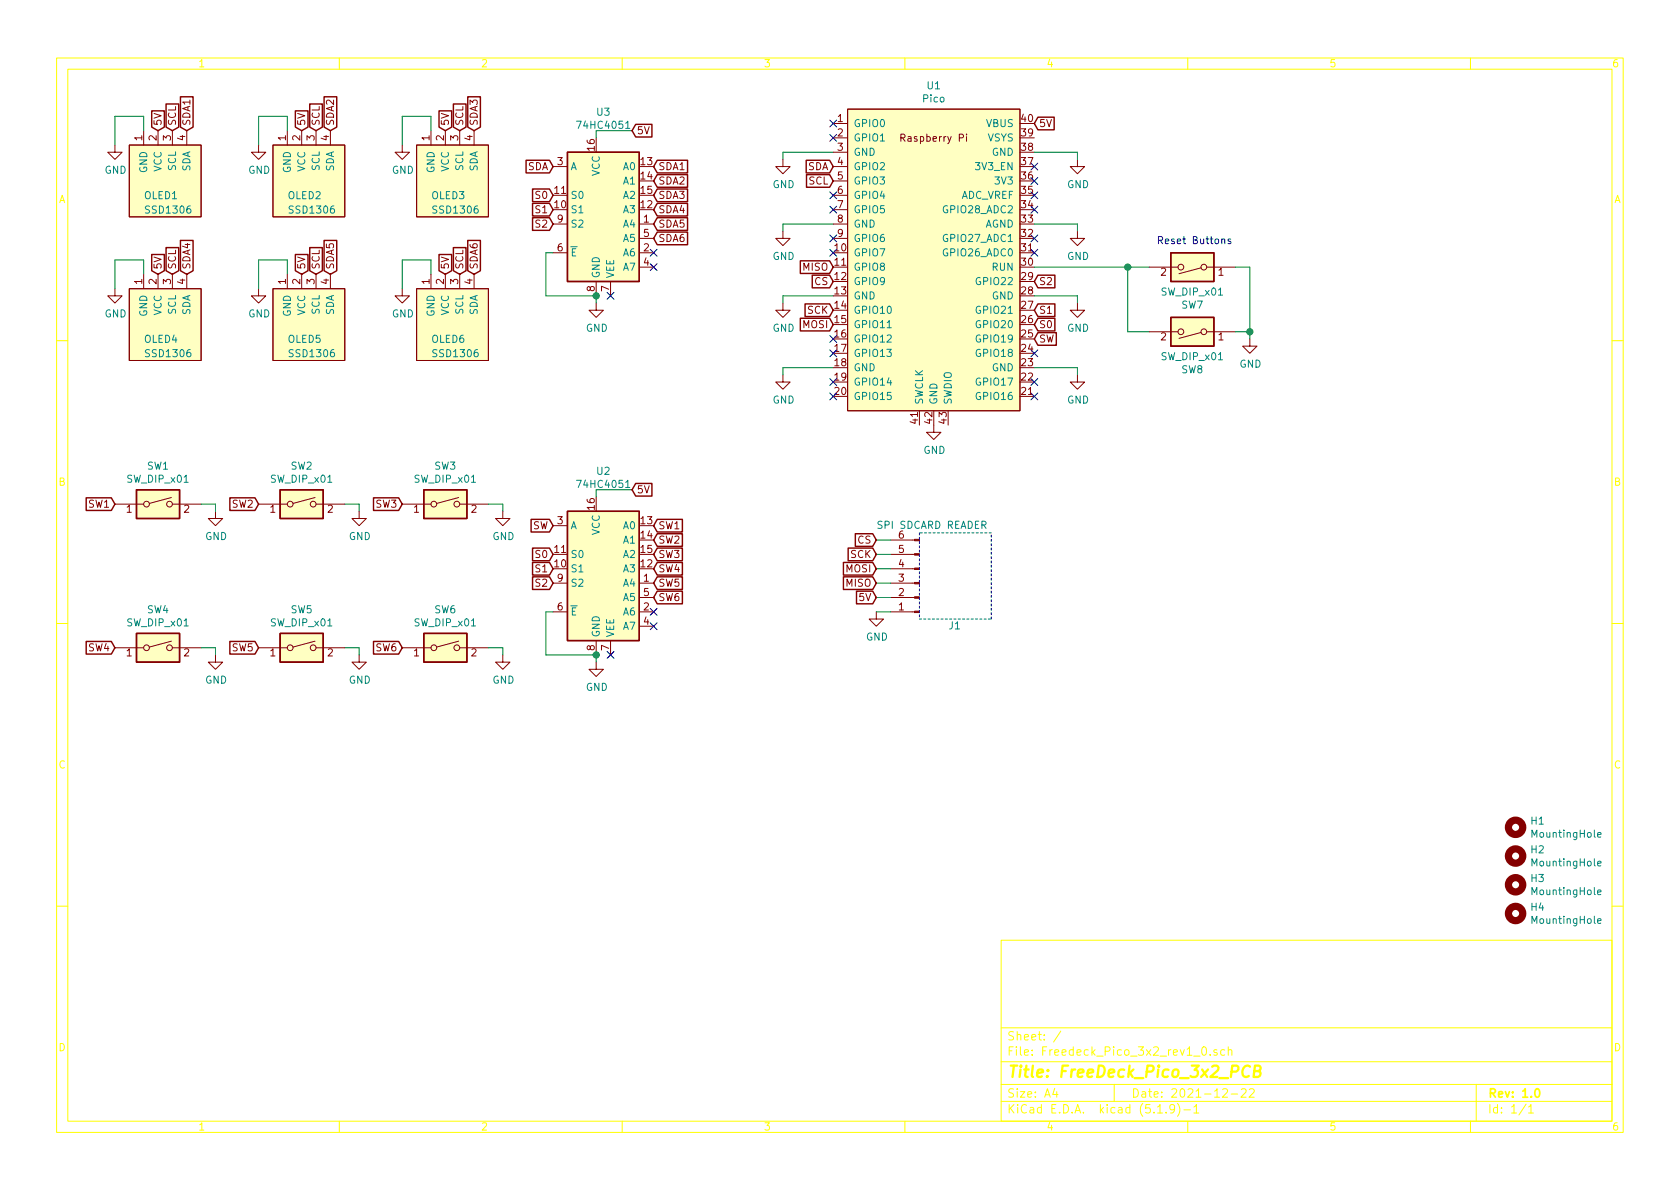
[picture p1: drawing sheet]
<svg xmlns="http://www.w3.org/2000/svg" width="297mm" height="210mm" viewBox="0 0 297 210" stroke-linecap="round" stroke-linejoin="round" font-family="sans-serif">
<g fill="none" stroke="#fffe01" stroke-width=".18">
<path d="M10 10.3h277v189.9h-277zM12 12.2h273v186.1h-273zM60 10.3v1.9M110 10.3v1.9M160 10.3v1.9M210 10.3v1.9M260 10.3v1.9M10 60.2h2M285 60.2h2M10 110.3h2M285 110.3h2M10 160.2h2"/>
<path d="M177 166.3h108v32h-108zM285 160.2h2M60 198.3v1.9M110 198.3v1.9M160 198.3v1.9M177 194.8h108M177 191.8h108M177 187.8h108M177 181.8h108M186.5 192.5l-.4 1h1M186.8 193v1M187.6 182.3l-1.3 2"/>
<path d="M197 191.8v3M204.7 196.8h.8M206.2 196.7v.1M207.7 196l-.1 .1a.48 .48 0 0 1-.6 .1l-.2-.2 .2-.6a.48 .48 0 0 1 .6 .1 1.27 1.27 0 0 1-.2 1.2l-.4 .1M208.2 195.1a1.71 1.71 0 0 1 0 2.3M209.3 196.3h1.2M210 198.3v1.9M211.1 195.8l.4-.5v1.5M211.1 196.8h.9M212.6 185.3l.4-.2a.94 .94 0 0 1 0 1.5 .82 .82 0 0 1-.4-1.3zM214 186.5v.1M215.2 185.7l-.4-.1-.2 .2 .1 .2 .5 .2v.3h-.6"/>
<path d="M216.2 192.7l.2-.2h.4l.2 .5-.9 1h.9M216.5 185.7l-.4-.1-.3 .3 .2 .6h.5M217.2 185.7l.2-.1 .4 .1v.9M217.2 185.1v1.5M217.7 193.5h1.1M219.5 192.7l.2-.2h.3l.3 .2v.3v.2l-.9 .8h.9M220.9 192.7l.2-.2h.4l.2 .2 .1 .3-1 1h1M260 198.3v1.9M261 191.8v6.5M269.8 195.2l-1.2 2M270.3 195.8l.4-.5v1.5M270.3 196.8h.8"/>
</g>
<path d="M271.5 192.7l.2-.2a.81 .81 0 0 1 .6 .6 .81 .81 0 0 1-.3 .8l-.1 .1a.79 .79 0 0 1-.4-1.3z" fill="none" stroke="#fffe01" stroke-width=".3"/>
<path d="M221 188.6a.87 .87 0 0 0-1 0 .87 .87 0 0 0-.3 1 .69 .69 0 0 0 .3 .8 .69 .69 0 0 0 .8-.1M221.8 189.4l.9-.1a.46 .46 0 0 0 .2-.5 .46 .46 0 0 0-.3-.4h-.7l-.3 2h.8a.53 .53 0 0 0 .5-.5 .53 .53 0 0 0-.4-.5" fill="none" stroke="#fffe01" stroke-width=".41"/>
<g fill="none" stroke="#840000" stroke-width=".18">
<path d="M149.9 19.3h30.4v53.3h-30.4zM20.3 25.6v1.3h1.3l-1.3 1.3-1.3-1.3h1.3M22.9 25.6h12.7v12.7h-12.7zM25.4 23.1v2.5M27.9 23.1v2.5M30.5 23.1v2.5M33 23.1v2.5M45.7 25.6v1.3h1.3l-1.3 1.3-1.3-1.3h1.3M48.3 25.6h12.7v12.7h-12.7zM50.8 23.1v2.5M53.3 23.1v2.5M55.9 23.1v2.5"/>
<path d="M58.4 23.1v2.5M71.1 25.6v1.3h1.3l-1.3 1.3-1.3-1.3h1.3M73.7 25.6h12.7v12.7h-12.7zM76.2 23.1v2.5M78.7 23.1v2.5M81.3 23.1v2.5M83.8 23.1v2.5M97.8 29.5h2.5M97.8 39.6h2.5M113 39.6h2.6M138.4 28.2v1.3h1.3l-1.3 1.2-1.2-1.2h1.2M147.3 21.8h2.6"/>
<path d="M147.3 24.4h2.6M147.3 26.9h2.6M147.3 29.5h2.6M147.3 32h2.6M147.3 34.5h2.6M147.3 37.1h2.6M147.3 39.6h2.6M170.9 23.7v.1M170.9 24.1v.9M190.5 28.2v1.3h1.3l-1.3 1.2-1.3-1.2h1.3M20.3 51v1.3h1.3l-1.3 1.3-1.3-1.3h1.3M22.9 51h12.7v12.7h-12.7z"/>
<path d="M25.4 48.5v2.5M27.9 48.5v2.5M30.5 48.5v2.5M33 48.5v2.5M45.7 51v1.3h1.3l-1.3 1.3-1.3-1.3h1.3M48.3 51h12.7v12.7h-12.7zM50.8 48.5v2.5M53.3 48.5v2.5M55.9 48.5v2.5M58.4 48.5v2.5M71.1 51v1.3h1.3l-1.3 1.3-1.3-1.3h1.3M73.7 51h12.7v12.7h-12.7z"/>
<path d="M76.2 48.5v2.5M78.7 48.5v2.5M81.3 48.5v2.5M83.8 48.5v2.5M97.8 44.7h2.5M105.4 53.6v1.3h1.3l-1.3 1.2-1.3-1.2h1.3M105.4 49.8v2.5M107.9 49.8v2.5M113 42.2h2.6M113 47.2h2.6M113 44.7h2.6M138.4 53.6v1.3h1.3l-1.3 1.2-1.2-1.2h1.2"/>
<path d="M138.4 40.9v1.3h1.3l-1.3 1.2-1.2-1.2h1.2M147.3 42.2h2.6M190.5 40.9v1.3h1.3l-1.3 1.2-1.3-1.2h1.3M190.5 53.6v1.3h1.3l-1.3 1.2-1.3-1.2h1.3M203.2 58.7h5.1M203.2 47.2h5.1M212.3 58.8l-3.8 1M212.3 47.4l-3.8 1M213.4 58.7h5M213.4 47.2h5M221 59.9v1.3h1.2l-1.2 1.3-1.3-1.3h1.3M138.4 66.3v1.3h1.3l-1.3 1.2-1.2-1.2h1.2"/>
<path d="M165.1 75.2v1.2h1.3l-1.3 1.3-1.3-1.3h1.3M190.5 66.3v1.3h1.3l-1.3 1.2-1.3-1.2h1.3M20.3 89.1h5.1M30.3 88l-3.9 1M30.5 89.1h5.1M38.1 90.4v1.3h1.3l-1.3 1.3-1.3-1.3h1.3M45.7 89.1h5.1M55.7 88l-3.9 1M55.9 89.1h5.1M63.5 90.4v1.3h1.3l-1.3 1.3-1.3-1.3h1.3M71.1 89.1h5.1M81.1 88l-3.9 1"/>
<path d="M81.3 89.1h5.1M88.9 90.4v1.3h1.3l-1.3 1.3-1.3-1.3h1.3M97.8 93h2.5M157.5 95.5h4.2M157.5 98h4.2M20.3 114.5h5.1M30.3 113.4l-3.9 1M30.5 114.5h5.1M38.1 115.8v1.3h1.3l-1.3 1.3-1.3-1.3h1.3M45.7 114.5h5.1M55.7 113.4l-3.9 1M55.9 114.5h5.1"/>
<path d="M63.5 115.8v1.3h1.3l-1.3 1.3-1.3-1.3h1.3M71.1 114.5h5.1M81.1 113.4l-3.9 1M81.3 114.5h5.1M88.9 115.8v1.3h1.3l-1.3 1.3-1.3-1.3h1.3M97.8 103.1h2.5M97.8 108.2h2.5M105.4 117.1v1.3h1.3l-1.3 1.2-1.3-1.2h1.3M105.4 113.3v2.5M107.9 113.3v2.5M113 103.1h2.6M113 108.2h2.6"/>
<path d="M113 110.7h2.6M113 105.7h2.6M154.9 108.2v1.3h1.3l-1.3 1.2-1.2-1.2h1.2M157.5 103.1h4.2M157.5 108.2h4.2M157.5 105.7h4.2M157.5 100.6h4.2"/>
<circle cx="208.8" cy="58.7" r=".51"/>
<circle cx="208.8" cy="47.2" r=".51"/>
<circle cx="212.9" cy="58.7" r=".51"/>
<circle cx="212.9" cy="47.2" r=".51"/>
<circle cx="25.9" cy="89.1" r=".51"/>
<circle cx="30" cy="89.1" r=".51"/>
<circle cx="51.3" cy="89.1" r=".51"/>
<circle cx="55.4" cy="89.1" r=".51"/>
<circle cx="76.7" cy="89.1" r=".51"/>
<circle cx="80.8" cy="89.1" r=".51"/>
<circle cx="25.9" cy="114.5" r=".51"/>
<circle cx="30" cy="114.5" r=".51"/>
<circle cx="51.3" cy="114.5" r=".51"/>
<circle cx="55.4" cy="114.5" r=".51"/>
<circle cx="76.7" cy="114.5" r=".51"/>
<circle cx="80.8" cy="114.5" r=".51"/>
</g>
<g fill="#ffffc2" stroke="#ffffc2" stroke-width=".18">
<path d="M149.9 19.3h30.4v53.3h-30.4z"/>
<path d="M24.1 86.6h7.6v5.1h-7.6z"/>
<path d="M49.5 86.6h7.6v5.1h-7.6z"/>
<path d="M74.9 86.6h7.6v5.1h-7.6z"/>
<path d="M24.1 112h7.6v5.1h-7.6z"/>
<path d="M49.5 112h7.6v5.1h-7.6z"/>
<path d="M74.9 112h7.6v5.1h-7.6z"/>
<path d="M22.9 51h12.7v12.7h-12.7z"/>
<path d="M22.9 25.6h12.7v12.7h-12.7z"/>
<path d="M100.3 90.4h12.7v22.9h-12.7z"/>
<path d="M48.3 25.6h12.7v12.7h-12.7z"/>
<path d="M48.3 51h12.7v12.7h-12.7z"/>
<path d="M73.7 25.6h12.7v12.7h-12.7z"/>
<path d="M73.7 51h12.7v12.7h-12.7z"/>
<path d="M207 56.1h7.6v5.1h-7.6z"/>
<path d="M207 44.7h7.6v5.1h-7.6z"/>
<path d="M100.3 26.9h12.7v22.9h-12.7z"/>
</g>
<path d="M110.6 22.7h.8M156.9 58h.7M110.6 86.2h.8M282.5 147.6l.6-.1-.1-.2-.3-.1-.2 .2v.6h.5M282.5 152.7l.6-.1-.1-.3h-.3l-.2 .2v.6h.5M282.5 157.8l.6-.1-.1-.3h-.3l-.2 .2v.6h.5M282.5 162.9l.6-.1-.1-.3h-.3l-.2 .1v.6h.5" fill="none" stroke="#008484" stroke-width=".18"/>
<g fill="none" stroke="#840000" stroke-width=".25">
<path d="M26.8 19.6h2.3v2.9l-1.2 .6-1.1-.6zM29.4 18.4h2.2v4.1l-1.1 .6-1.1-.6zM31.9 17.1h2.2v5.4l-1.1 .6-1.1-.6zM52.2 19.6h2.3v2.9l-1.2 .6-1.1-.6zM54.8 18.4h2.2v4.1l-1.1 .6-1.1-.6zM57.3 17.1h2.2v5.4l-1.1 .6-1.1-.6zM77.6 19.6h2.3v2.9l-1.2 .6-1.1-.6zM80.2 18.4h2.2v4.1l-1.1 .6-1.1-.6zM82.7 17.1h2.2v5.4l-1.1 .6-1.1-.6zM93 28.3h4.2l.6 1.2-.6 1.1h-4.2zM94.2 38.5h3l.6 1.1-.6 1.1h-3zM94.2 36h3l.6 1.1-.6 1.1h-3z"/>
<path d="M94.2 33.4h3l.6 1.1-.6 1.2h-3zM100.3 26.9h12.7v22.9h-12.7zM112.4 22h2.9v2.2h-2.9l-.6-1.1zM116.2 28.3h5.4v2.3h-5.4l-.6-1.1zM116.2 38.5h5.4v2.2h-5.4l-.6-1.1zM116.2 36h5.4v2.2h-5.4l-.6-1.1zM116.2 33.4h5.4v2.3h-5.4l-.6-1.2zM116.2 30.9h5.4v2.2h-5.4l-.6-1.1zM142.5 28.3h4.2l.6 1.2-.6 1.1h-4.2zM142.6 30.9h4.1l.6 1.1-.6 1.1h-4.1zM183.5 20.7h2.9v2.3h-2.9l-.6-1.2zM26.8 45h2.3v2.9l-1.2 .6-1.1-.6z"/>
<path d="M29.4 43.8h2.2v4.1l-1.1 .6-1.1-.6zM31.9 42.5h2.2v5.4l-1.1 .6-1.1-.6zM52.2 45h2.3v2.9l-1.2 .6-1.1-.6zM54.8 43.8h2.2v4.1l-1.1 .6-1.1-.6zM57.3 42.5h2.2v5.4l-1.1 .6-1.1-.6zM77.6 45h2.3v2.9l-1.2 .6-1.1-.6zM80.2 43.8h2.2v4.1l-1.1 .6-1.1-.6zM82.7 42.5h2.2v5.4l-1.1 .6-1.1-.6zM116.2 41h5.4v2.3h-5.4l-.6-1.1zM141.5 46.1h5.2l.6 1.1-.6 1.2h-5.2zM141.5 56.3h5.2l.6 1.1-.6 1.1h-5.2zM142.3 53.7h4.4l.6 1.2-.6 1.1h-4.4z"/>
<path d="M143.6 48.7h3.1l.6 1.1-.6 1.1h-3.1zM183.5 58.8h3.3v2.3h-3.3l-.6-1.2zM183.5 48.7h3v2.2h-3l-.6-1.1zM183.5 53.7h3v2.3h-3l-.6-1.1zM183.5 56.3h3v2.2h-3l-.6-1.1zM207 56.1h7.6v5.1h-7.6zM207 44.7h7.6v5.1h-7.6zM15.2 88h4.5l.6 1.1-.6 1.2h-4.5zM24.1 86.6h7.6v5.1h-7.6zM40.6 88h4.5l.6 1.1-.6 1.2h-4.5zM49.5 86.6h7.6v5.1h-7.6zM66 88h4.5l.6 1.1-.6 1.2h-4.5z"/>
<path d="M74.9 86.6h7.6v5.1h-7.6zM93.9 91.8h3.3l.6 1.2-.6 1.1h-3.3zM94.2 96.9h3l.6 1.1-.6 1.2h-3zM94.2 99.5h3l.6 1.1-.6 1.1h-3zM100.3 90.4h12.7v22.9h-12.7zM112.4 85.5h2.9v2.2h-2.9l-.6-1.1zM116.2 99.5h4.4v2.2h-4.4l-.6-1.1zM116.2 96.9h4.4v2.3h-4.4l-.6-1.2zM116.2 94.4h4.4v2.2h-4.4l-.6-1.1zM116.2 91.8h4.4v2.3h-4.4l-.6-1.1zM149.1 99.5h5.2l.6 1.1-.6 1.1h-5.2zM150 96.9h4.3l.6 1.1-.6 1.2h-4.3z"/>
<path d="M151.2 94.4h3.1l.6 1.1-.6 1.1h-3.1zM15.2 113.4h4.5l.6 1.1-.6 1.2h-4.5zM24.1 112h7.6v5.1h-7.6zM40.6 113.4h4.5l.6 1.1-.6 1.2h-4.5zM49.5 112h7.6v5.1h-7.6zM66 113.4h4.5l.6 1.1-.6 1.2h-4.5zM74.9 112h7.6v5.1h-7.6zM94.2 102h3l.6 1.1-.6 1.1h-3zM116.2 104.5h4.4v2.3h-4.4l-.6-1.1zM116.2 102h4.4v2.2h-4.4l-.6-1.1zM149.1 102h5.2l.6 1.1-.6 1.1h-5.2zM151.4 104.5h2.9l.6 1.2-.6 1.1h-2.9z"/>
</g>
<g fill="none" stroke="#840000" stroke-width="1.3">
<circle cx="268" cy="146.3" r="1.27"/>
<circle cx="268" cy="151.4" r="1.27"/>
<circle cx="268" cy="156.5" r="1.27"/>
<circle cx="268" cy="161.5" r="1.27"/>
</g>
<g fill="#840000" stroke="#840000" stroke-width=".18">
<path d="M161.7 95.4h.9v.2h-.9z"/>
<path d="M161.7 97.9h.9v.3h-.9z"/>
<path d="M161.7 100.5h.9v.2h-.9z"/>
<path d="M161.7 103h.9v.2h-.9z"/>
<path d="M161.7 105.5h.9v.3h-.9z"/>
<path d="M161.7 108.1h.9v.2h-.9z"/>
</g>
<path d="M162.6 94.2v15.3M175.3 94.2h-12.7M162.6 109.5h12.7M175.3 109.5v-15.3" fill="none" stroke="#0000c2" stroke-width=".18" stroke-dasharray=".4 .4"/>
<g fill="none" stroke="#008400" stroke-width=".18">
<path d="M25.4 23.1v-2.5h-5.1v5M50.8 23.1v-2.5h-5.1v5M76.2 23.1v-2.5h-5.1v5M111.8 23.1h-6.4v1.3M147.3 26.9h-8.9v1.3M147.3 39.6h-8.9v1.3M182.9 26.9h7.6v1.3M182.9 39.6h7.6v1.3M25.4 48.5v-2.5h-5.1v5M50.8 48.5v-2.5h-5.1v5M76.2 48.5v-2.5h-5.1v5M97.8 44.7h-1.3v7.6h8.9v1.3"/>
<path d="M147.3 52.3h-8.9v1.3M182.9 52.3h7.6v1.3M182.9 47.2h20.3M199.4 47.2v11.5h3.8M218.4 47.2h2.6v12.7M218.4 58.7h2.6M147.3 65h-8.9v1.3M182.9 65h7.6v1.3M35.6 89.1h2.5v1.3M61 89.1h2.5v1.3M86.4 89.1h2.5v1.3M111.8 86.6h-6.4v1.3"/>
<path d="M154.9 95.5h2.6M154.9 98h2.6M35.6 114.5h2.5v1.3M61 114.5h2.5v1.3M86.4 114.5h2.5v1.3M97.8 108.2h-1.3v7.6h8.9v1.3M154.9 108.2h2.6M154.9 100.6h2.6M154.9 103.1h2.6M154.9 105.7h2.6"/>
</g>
<path d="M216 42.4l.2-.1h.3l.1 .8M217.6 42.3h-.3l-.2 .1 .1 .2 .4 .1v.3h-.5" fill="none" stroke="#0000c2" stroke-width=".18"/>
<g fill="#008400" stroke="#008400" stroke-width=".25">
<circle cx="199.4" cy="47.2" r=".51"/>
<circle cx="221" cy="58.7" r=".51"/>
<circle cx="105.4" cy="52.3" r=".51"/>
<circle cx="105.4" cy="115.8" r=".51"/>
</g>
<g fill="none" stroke="#000084" stroke-width=".18">
<path d="M146.7 21.2l1.2 1.2M146.7 23.8l1.2 1.2M146.7 33.9l1.2 1.2M146.7 36.5l1.2 1.2M147.9 21.2l-1.2 1.2M147.9 23.8l-1.2 1.2M147.9 33.9l-1.2 1.2M147.9 36.5l-1.2 1.2M182.3 33.9l1.2 1.2M182.3 36.5l1.2 1.2M182.3 28.8l1.2 1.3M182.3 31.4l1.2 1.2"/>
<path d="M183.5 33.9l-1.2 1.2M183.5 31.4l-1.2 1.2M183.5 36.5l-1.2 1.2M183.5 28.8l-1.2 1.3M107.3 51.7l1.3 1.2M108.6 51.7l-1.3 1.2M115 44.1l1.2 1.2M115 46.6l1.2 1.2M116.2 44.1l-1.2 1.2M116.2 46.6l-1.2 1.2M146.7 44.1l1.2 1.2M146.7 41.5l1.2 1.3"/>
<path d="M146.7 59.3l1.2 1.2M147.9 44.1l-1.2 1.2M147.9 41.5l-1.2 1.3M147.9 59.3l-1.2 1.2M182.3 44.1l1.2 1.2M182.3 41.5l1.2 1.3M183.5 44.1l-1.2 1.2M183.5 41.5l-1.2 1.3M146.7 61.9l1.2 1.2M146.7 66.9l1.2 1.3M146.7 69.5l1.2 1.2M147.9 61.9l-1.2 1.2"/>
<path d="M147.9 66.9l-1.2 1.3M147.9 69.5l-1.2 1.2M182.3 69.5l1.2 1.2M182.3 66.9l1.2 1.3M182.3 61.9l1.2 1.2M183.5 69.5l-1.2 1.2M183.5 66.9l-1.2 1.3M183.5 61.9l-1.2 1.2M107.3 115.2l1.3 1.2M108.6 115.2l-1.3 1.2M115 107.6l1.2 1.2M115 110.1l1.2 1.2"/>
<path d="M116.2 107.6l-1.2 1.2M116.2 110.1l-1.2 1.2"/>
</g>
<text font-size="2.8" fill="#fffe01" x="178" y="190.5">Title: FreeDeck_Pico_3x2_PCB</text>
<g font-size="2.1" fill="#fffe01">
<text x="178" y="184">Sheet: /</text>
<text x="178" y="186.7">File: Freedeck_Pico_3x2_rev1_0.sch</text>
<text x="178" y="196.9">KiCad E.D.A. kicad (5.1.9)-1</text>
<text x="178" y="194.1">Size: A4</text>
<text x="200" y="194.1">Date: 2021-12-22</text>
<text x="263" y="194.1">Rev: 1.0</text>
<text x="263" y="196.9">Id: 1/1</text>
</g>
<g font-size="1.8" fill="#fffe01">
<text x="35" y="11.9">1</text>
<text x="85" y="11.9">2</text>
<text x="135" y="11.9">3</text>
<text x="185" y="11.9">4</text>
<text x="235" y="11.9">5</text>
<text x="285" y="11.9">6</text>
<text x="10.4" y="35.9">A</text>
<text x="285.4" y="35.9">A</text>
<text x="10.4" y="85.9">B</text>
<text x="285.4" y="85.9">B</text>
<text x="10.4" y="135.9">C</text>
<text x="285.4" y="135.9">C</text>
<text x="10.4" y="185.9">D</text>
<text x="285.4" y="185.9">D</text>
<text x="35" y="199.9">1</text>
<text x="85" y="199.9">2</text>
<text x="135" y="199.9">3</text>
<text x="185" y="199.9">4</text>
<text x="235" y="199.9">5</text>
<text x="285" y="199.9">6</text>
</g>
<g font-size="1.8" fill="#008484">
<text x="164" y="15.8">U1</text>
<text x="102.5" y="22.8">74HC4051</text>
<text x="105.6" y="20.5">U3</text>
<text x="150.9" y="22.5">GPIO0</text>
<text x="163.2" y="18.1">Pico</text>
<text x="174.4" y="22.5">VBUS</text>
<text x="150.9" y="25">GPIO1</text>
<text x="150.9" y="27.6">GND</text>
<text x="174.6" y="25">VSYS</text>
<text x="175.4" y="27.6">GND</text>
<text x="18.5" y="30.7">GND</text>
<text x="25.5" y="35.2">OLED1</text>
<text x="26" y="30.6" transform="rotate(-90 26 30.6)">GND</text>
<text x="28.6" y="30.4" transform="rotate(-90 28.6 30.4)">VCC</text>
<text x="31.1" y="30.2" transform="rotate(-90 31.1 30.2)">SCL</text>
<text x="33.7" y="30.4" transform="rotate(-90 33.7 30.4)">SDA</text>
<text x="43.9" y="30.7">GND</text>
<text x="50.9" y="35.2">OLED2</text>
<text x="51.4" y="30.6" transform="rotate(-90 51.4 30.6)">GND</text>
<text x="54" y="30.4" transform="rotate(-90 54 30.4)">VCC</text>
<text x="56.5" y="30.2" transform="rotate(-90 56.5 30.2)">SCL</text>
<text x="59.1" y="30.4" transform="rotate(-90 59.1 30.4)">SDA</text>
<text x="69.3" y="30.7">GND</text>
<text x="76.3" y="35.2">OLED3</text>
<text x="76.8" y="30.6" transform="rotate(-90 76.8 30.6)">GND</text>
<text x="79.4" y="30.4" transform="rotate(-90 79.4 30.4)">VCC</text>
<text x="81.9" y="30.2" transform="rotate(-90 81.9 30.2)">SCL</text>
<text x="84.5" y="30.4" transform="rotate(-90 84.5 30.4)">SDA</text>
<text x="100.8" y="35.2">S0</text>
<text x="100.8" y="30.1">A</text>
<text x="106" y="31.2" transform="rotate(-90 106 31.2)">VCC</text>
<text x="110.3" y="30.1">A0</text>
<text x="110.3" y="32.6">A1</text>
<text x="110.3" y="35.2">A2</text>
<text x="136.6" y="33.3">GND</text>
<text x="150.9" y="30.1">GPIO2</text>
<text x="150.9" y="32.6">GPIO3</text>
<text x="150.9" y="35.2">GPIO4</text>
<text x="169.8" y="35.2">ADC_VREF</text>
<text x="172.7" y="30.1">3V3_EN</text>
<text x="176.2" y="32.6">3V3</text>
<text x="188.7" y="33.3">GND</text>
<text x="26" y="37.8">SSD1306</text>
<text x="51.4" y="37.8">SSD1306</text>
<text x="76.8" y="37.8">SSD1306</text>
<text x="100.8" y="37.7">S1</text>
<text x="100.8" y="40.3">S2</text>
<text x="110.3" y="40.3">A4</text>
<text x="110.3" y="37.7">A3</text>
<text x="150.9" y="37.7">GPIO5</text>
<text x="150.9" y="40.3">GND</text>
<text x="167.1" y="37.7">GPIO28_ADC2</text>
<text x="174.1" y="40.3">AGND</text>
<text x="100.8" y="45.3">E</text>
<text x="110.3" y="45.3">A6</text>
<text x="110.3" y="47.9">A7</text>
<text x="110.3" y="42.8">A5</text>
<text x="136.6" y="46">GND</text>
<text x="150.9" y="45.3">GPIO7</text>
<text x="150.9" y="47.9">GPIO8</text>
<text x="150.9" y="42.8">GPIO6</text>
<text x="167.1" y="45.3">GPIO26_ADC0</text>
<text x="167.1" y="42.8">GPIO27_ADC1</text>
<text x="175.5" y="47.9">RUN</text>
<text x="188.7" y="46">GND</text>
<text x="106" y="49.3" transform="rotate(-90 106 49.3)">GND</text>
<text x="108.6" y="49.3" transform="rotate(-90 108.6 49.3)">VEE</text>
<text x="150.9" y="50.4">GPIO9</text>
<text x="150.9" y="53">GND</text>
<text x="172.9" y="50.4">GPIO22</text>
<text x="175.4" y="53">GND</text>
<text x="205.5" y="52.3">SW_DIP_x01</text>
<text x="18.5" y="56.1">GND</text>
<text x="26" y="56" transform="rotate(-90 26 56)">GND</text>
<text x="28.6" y="55.8" transform="rotate(-90 28.6 55.8)">VCC</text>
<text x="31.1" y="55.6" transform="rotate(-90 31.1 55.6)">SCL</text>
<text x="33.7" y="55.8" transform="rotate(-90 33.7 55.8)">SDA</text>
<text x="43.9" y="56.1">GND</text>
<text x="51.4" y="56" transform="rotate(-90 51.4 56)">GND</text>
<text x="54" y="55.8" transform="rotate(-90 54 55.8)">VCC</text>
<text x="56.5" y="55.6" transform="rotate(-90 56.5 55.6)">SCL</text>
<text x="59.1" y="55.8" transform="rotate(-90 59.1 55.8)">SDA</text>
<text x="69.3" y="56.1">GND</text>
<text x="76.8" y="56" transform="rotate(-90 76.8 56)">GND</text>
<text x="79.4" y="55.8" transform="rotate(-90 79.4 55.8)">VCC</text>
<text x="81.9" y="55.6" transform="rotate(-90 81.9 55.6)">SCL</text>
<text x="84.5" y="55.8" transform="rotate(-90 84.5 55.8)">SDA</text>
<text x="103.6" y="58.7">GND</text>
<text x="136.6" y="58.7">GND</text>
<text x="150.9" y="55.5">GPIO10</text>
<text x="150.9" y="58">GPIO11</text>
<text x="172.9" y="58">GPIO20</text>
<text x="172.9" y="55.5">GPIO21</text>
<text x="188.7" y="58.7">GND</text>
<text x="208.9" y="54.6">SW7</text>
<text x="25.5" y="60.6">OLED4</text>
<text x="26" y="63.2">SSD1306</text>
<text x="50.9" y="60.6">OLED5</text>
<text x="51.4" y="63.2">SSD1306</text>
<text x="76.3" y="60.6">OLED6</text>
<text x="76.8" y="63.2">SSD1306</text>
<text x="150.9" y="60.6">GPIO12</text>
<text x="150.9" y="63.1">GPIO13</text>
<text x="150.9" y="65.7">GND</text>
<text x="172.9" y="63.1">GPIO18</text>
<text x="172.9" y="60.6">GPIO19</text>
<text x="175.4" y="65.7">GND</text>
<text x="205.5" y="63.7">SW_DIP_x01</text>
<text x="219.2" y="65">GND</text>
<text x="136.6" y="71.4">GND</text>
<text x="150.9" y="68.2">GPIO14</text>
<text x="150.9" y="70.7">GPIO15</text>
<text x="163.2" y="71.6" transform="rotate(-90 163.2 71.6)">SWCLK</text>
<text x="165.7" y="71.6" transform="rotate(-90 165.7 71.6)">GND</text>
<text x="168.3" y="71.6" transform="rotate(-90 168.3 71.6)">SWDIO</text>
<text x="172.9" y="70.7">GPIO16</text>
<text x="172.9" y="68.2">GPIO17</text>
<text x="188.7" y="71.4">GND</text>
<text x="208.9" y="66">SW8</text>
<text x="26" y="83.1">SW1</text>
<text x="51.4" y="83.1">SW2</text>
<text x="76.8" y="83.1">SW3</text>
<text x="105.6" y="84">U2</text>
<text x="163.3" y="80.3">GND</text>
<text x="22.6" y="85.4">SW_DIP_x01</text>
<text x="48" y="85.4">SW_DIP_x01</text>
<text x="73.4" y="85.4">SW_DIP_x01</text>
<text x="102.5" y="86.3">74HC4051</text>
<text x="36.3" y="95.5">GND</text>
<text x="61.7" y="95.5">GND</text>
<text x="87.1" y="95.5">GND</text>
<text x="100.8" y="93.6">A</text>
<text x="106" y="94.7" transform="rotate(-90 106 94.7)">VCC</text>
<text x="110.3" y="93.6">A0</text>
<text x="155.4" y="93.5">SPI SDCARD READER</text>
<text x="100.8" y="101.2">S1</text>
<text x="100.8" y="98.7">S0</text>
<text x="110.3" y="101.2">A3</text>
<text x="110.3" y="96.1">A1</text>
<text x="110.3" y="98.7">A2</text>
<text x="100.8" y="103.8">S2</text>
<text x="110.3" y="103.8">A4</text>
<text x="110.3" y="106.3">A5</text>
<text x="22.6" y="110.8">SW_DIP_x01</text>
<text x="26" y="108.5">SW4</text>
<text x="48" y="110.8">SW_DIP_x01</text>
<text x="51.4" y="108.5">SW5</text>
<text x="73.4" y="110.8">SW_DIP_x01</text>
<text x="76.8" y="108.5">SW6</text>
<text x="100.8" y="108.8">E</text>
<text x="106" y="112.8" transform="rotate(-90 106 112.8)">GND</text>
<text x="108.6" y="112.8" transform="rotate(-90 108.6 112.8)">VEE</text>
<text x="110.3" y="108.8">A6</text>
<text x="110.3" y="111.4">A7</text>
<text x="153.1" y="113.3">GND</text>
<text x="167.8" y="111.3">J1</text>
<text x="36.3" y="120.9">GND</text>
<text x="61.7" y="120.9">GND</text>
<text x="87.1" y="120.9">GND</text>
<text x="103.6" y="122.2">GND</text>
<text x="270.7" y="145.8">H1</text>
<text x="271.1" y="148.1">MountingHole</text>
<text x="270.7" y="150.9">H2</text>
<text x="270.7" y="156">H3</text>
<text x="271.1" y="153.2">MountingHole</text>
<text x="270.7" y="161.1">H4</text>
<text x="271.1" y="158.3">MountingHole</text>
<text x="271.1" y="163.4">MountingHole</text>
</g>
<g font-size="1.8" fill="#840000">
<text x="28.6" y="22.3" transform="rotate(-90 28.6 22.3)">5V</text>
<text x="31.1" y="22.3" transform="rotate(-90 31.1 22.3)">SCL</text>
<text x="33.7" y="22.3" transform="rotate(-90 33.7 22.3)">SDA1</text>
<text x="54" y="22.3" transform="rotate(-90 54 22.3)">5V</text>
<text x="56.5" y="22.3" transform="rotate(-90 56.5 22.3)">SCL</text>
<text x="59.1" y="22.3" transform="rotate(-90 59.1 22.3)">SDA2</text>
<text x="79.4" y="22.3" transform="rotate(-90 79.4 22.3)">5V</text>
<text x="81.9" y="22.3" transform="rotate(-90 81.9 22.3)">SCL</text>
<text x="84.5" y="22.3" transform="rotate(-90 84.5 22.3)">SDA3</text>
<text x="112.5" y="23.7">5V</text>
<text x="148.1" y="21.6">1</text>
<text x="180.6" y="21.6">40</text>
<text x="183.7" y="22.5">5V</text>
<text x="25.1" y="24.9" transform="rotate(-90 25.1 24.9)">1</text>
<text x="27.7" y="24.9" transform="rotate(-90 27.7 24.9)">2</text>
<text x="30.2" y="24.9" transform="rotate(-90 30.2 24.9)">3</text>
<text x="32.8" y="24.9" transform="rotate(-90 32.8 24.9)">4</text>
<text x="50.5" y="24.9" transform="rotate(-90 50.5 24.9)">1</text>
<text x="53.1" y="24.9" transform="rotate(-90 53.1 24.9)">2</text>
<text x="55.6" y="24.9" transform="rotate(-90 55.6 24.9)">3</text>
<text x="58.2" y="24.9" transform="rotate(-90 58.2 24.9)">4</text>
<text x="75.9" y="24.9" transform="rotate(-90 75.9 24.9)">1</text>
<text x="78.5" y="24.9" transform="rotate(-90 78.5 24.9)">2</text>
<text x="81" y="24.9" transform="rotate(-90 81 24.9)">3</text>
<text x="83.6" y="24.9" transform="rotate(-90 83.6 24.9)">4</text>
<text x="98.6" y="29.2">3</text>
<text x="105.2" y="26.6" transform="rotate(-90 105.2 26.6)">16</text>
<text x="113.3" y="29.2">13</text>
<text x="148.1" y="24.1">2</text>
<text x="148.1" y="26.7">3</text>
<text x="148.1" y="29.2">4</text>
<text x="159.6" y="25.1">Raspberry Pi</text>
<text x="180.6" y="29.2">37</text>
<text x="180.6" y="26.7">38</text>
<text x="180.6" y="24.1">39</text>
<text x="93.3" y="30.1">SDA</text>
<text x="94.8" y="35.2">S0</text>
<text x="98.1" y="34.3">11</text>
<text x="113.3" y="31.7">14</text>
<text x="113.3" y="34.3">15</text>
<text x="116.4" y="30.1">SDA1</text>
<text x="116.4" y="35.2">SDA3</text>
<text x="116.4" y="32.6">SDA2</text>
<text x="142.8" y="30.1">SDA</text>
<text x="143" y="32.6">SCL</text>
<text x="148.1" y="31.7">5</text>
<text x="148.1" y="34.3">6</text>
<text x="180.6" y="34.3">35</text>
<text x="180.6" y="31.7">36</text>
<text x="94.8" y="40.3">S2</text>
<text x="94.8" y="37.7">S1</text>
<text x="98.1" y="36.8">10</text>
<text x="98.6" y="39.4">9</text>
<text x="113.3" y="36.8">12</text>
<text x="113.8" y="39.4">1</text>
<text x="113.8" y="41.9">5</text>
<text x="116.4" y="40.3">SDA5</text>
<text x="116.4" y="37.7">SDA4</text>
<text x="148.1" y="36.8">7</text>
<text x="148.1" y="39.4">8</text>
<text x="148.1" y="41.9">9</text>
<text x="180.6" y="41.9">32</text>
<text x="180.6" y="39.4">33</text>
<text x="180.6" y="36.8">34</text>
<text x="28.6" y="47.7" transform="rotate(-90 28.6 47.7)">5V</text>
<text x="31.1" y="47.7" transform="rotate(-90 31.1 47.7)">SCL</text>
<text x="33.7" y="47.7" transform="rotate(-90 33.7 47.7)">SDA4</text>
<text x="54" y="47.7" transform="rotate(-90 54 47.7)">5V</text>
<text x="56.5" y="47.7" transform="rotate(-90 56.5 47.7)">SCL</text>
<text x="59.1" y="47.7" transform="rotate(-90 59.1 47.7)">SDA5</text>
<text x="79.4" y="47.7" transform="rotate(-90 79.4 47.7)">5V</text>
<text x="81.9" y="47.7" transform="rotate(-90 81.9 47.7)">SCL</text>
<text x="84.5" y="47.7" transform="rotate(-90 84.5 47.7)">SDA6</text>
<text x="98.6" y="44.4">6</text>
<text x="113.8" y="44.4">2</text>
<text x="113.8" y="47">4</text>
<text x="116.4" y="42.8">SDA6</text>
<text x="142" y="47.9">MISO</text>
<text x="147.6" y="44.4">10</text>
<text x="147.6" y="47">11</text>
<text x="180.6" y="47">30</text>
<text x="180.6" y="44.4">31</text>
<text x="25.1" y="50.3" transform="rotate(-90 25.1 50.3)">1</text>
<text x="27.7" y="50.3" transform="rotate(-90 27.7 50.3)">2</text>
<text x="30.2" y="50.3" transform="rotate(-90 30.2 50.3)">3</text>
<text x="32.8" y="50.3" transform="rotate(-90 32.8 50.3)">4</text>
<text x="50.5" y="50.3" transform="rotate(-90 50.5 50.3)">1</text>
<text x="53.1" y="50.3" transform="rotate(-90 53.1 50.3)">2</text>
<text x="55.6" y="50.3" transform="rotate(-90 55.6 50.3)">3</text>
<text x="58.2" y="50.3" transform="rotate(-90 58.2 50.3)">4</text>
<text x="75.9" y="50.3" transform="rotate(-90 75.9 50.3)">1</text>
<text x="78.5" y="50.3" transform="rotate(-90 78.5 50.3)">2</text>
<text x="81" y="50.3" transform="rotate(-90 81 50.3)">3</text>
<text x="83.6" y="50.3" transform="rotate(-90 83.6 50.3)">4</text>
<text x="105.2" y="51.5" transform="rotate(-90 105.2 51.5)">8</text>
<text x="107.7" y="51.5" transform="rotate(-90 107.7 51.5)">7</text>
<text x="144.1" y="50.4">CS</text>
<text x="147.6" y="49.5">12</text>
<text x="147.6" y="52.1">13</text>
<text x="180.6" y="52.1">28</text>
<text x="180.6" y="49.5">29</text>
<text x="183.7" y="50.4">S2</text>
<text x="205.3" y="48.8">2</text>
<text x="215.4" y="48.8">1</text>
<text x="142" y="58">MOSI</text>
<text x="142.8" y="55.5">SCK</text>
<text x="147.6" y="54.6">14</text>
<text x="147.6" y="57.1">15</text>
<text x="147.6" y="59.7">16</text>
<text x="180.6" y="59.7">25</text>
<text x="180.6" y="57.1">26</text>
<text x="180.6" y="54.6">27</text>
<text x="183.7" y="55.5">S1</text>
<text x="183.7" y="58">S0</text>
<text x="147.6" y="62.2">17</text>
<text x="147.6" y="64.8">18</text>
<text x="180.6" y="64.8">23</text>
<text x="180.6" y="62.2">24</text>
<text x="183.7" y="60.6">SW</text>
<text x="205.3" y="60.2">2</text>
<text x="215.4" y="60.2">1</text>
<text x="147.6" y="67.3">19</text>
<text x="147.6" y="69.8">20</text>
<text x="180.6" y="69.8">21</text>
<text x="180.6" y="67.3">22</text>
<text x="162.3" y="74.9" transform="rotate(-90 162.3 74.9)">41</text>
<text x="164.8" y="74.9" transform="rotate(-90 164.8 74.9)">42</text>
<text x="167.4" y="74.9" transform="rotate(-90 167.4 74.9)">43</text>
<text x="15.7" y="89.8">SW1</text>
<text x="41.1" y="89.8">SW2</text>
<text x="66.5" y="89.8">SW3</text>
<text x="112.5" y="87.2">5V</text>
<text x="22.4" y="90.7">1</text>
<text x="32.5" y="90.7">2</text>
<text x="47.8" y="90.7">1</text>
<text x="57.9" y="90.7">2</text>
<text x="73.2" y="90.7">1</text>
<text x="83.3" y="90.7">2</text>
<text x="94.2" y="93.6">SW</text>
<text x="98.6" y="92.7">3</text>
<text x="105.2" y="90.1" transform="rotate(-90 105.2 90.1)">16</text>
<text x="113.3" y="92.7">13</text>
<text x="113.3" y="95.2">14</text>
<text x="116.4" y="93.6">SW1</text>
<text x="158.9" y="95.2">6</text>
<text x="94.8" y="98.7">S0</text>
<text x="94.8" y="101.2">S1</text>
<text x="98.1" y="100.3">10</text>
<text x="98.1" y="97.8">11</text>
<text x="113.3" y="100.3">12</text>
<text x="113.3" y="97.8">15</text>
<text x="116.4" y="101.2">SW4</text>
<text x="116.4" y="98.7">SW3</text>
<text x="116.4" y="96.1">SW2</text>
<text x="149.6" y="101.2">MOSI</text>
<text x="150.4" y="98.7">SCK</text>
<text x="151.7" y="96.1">CS</text>
<text x="158.9" y="100.3">4</text>
<text x="158.9" y="97.8">5</text>
<text x="94.8" y="103.8">S2</text>
<text x="98.6" y="107.9">6</text>
<text x="98.6" y="102.9">9</text>
<text x="113.8" y="102.9">1</text>
<text x="113.8" y="107.9">2</text>
<text x="113.8" y="105.4">5</text>
<text x="116.4" y="106.3">SW6</text>
<text x="116.4" y="103.8">SW5</text>
<text x="149.6" y="103.8">MISO</text>
<text x="152" y="106.3">5V</text>
<text x="158.9" y="107.9">1</text>
<text x="158.9" y="105.4">2</text>
<text x="158.9" y="102.9">3</text>
<text x="113.8" y="110.5">4</text>
<text x="15.7" y="115.2">SW4</text>
<text x="22.4" y="116.1">1</text>
<text x="32.5" y="116.1">2</text>
<text x="41.1" y="115.2">SW5</text>
<text x="47.8" y="116.1">1</text>
<text x="57.9" y="116.1">2</text>
<text x="66.5" y="115.2">SW6</text>
<text x="73.2" y="116.1">1</text>
<text x="83.3" y="116.1">2</text>
<text x="105.2" y="115" transform="rotate(-90 105.2 115)">8</text>
<text x="107.7" y="115" transform="rotate(-90 107.7 115)">7</text>
</g>
<text font-size="1.8" fill="#0000c2" x="204.5" y="43.2">Reset Buttons</text>
</svg>
